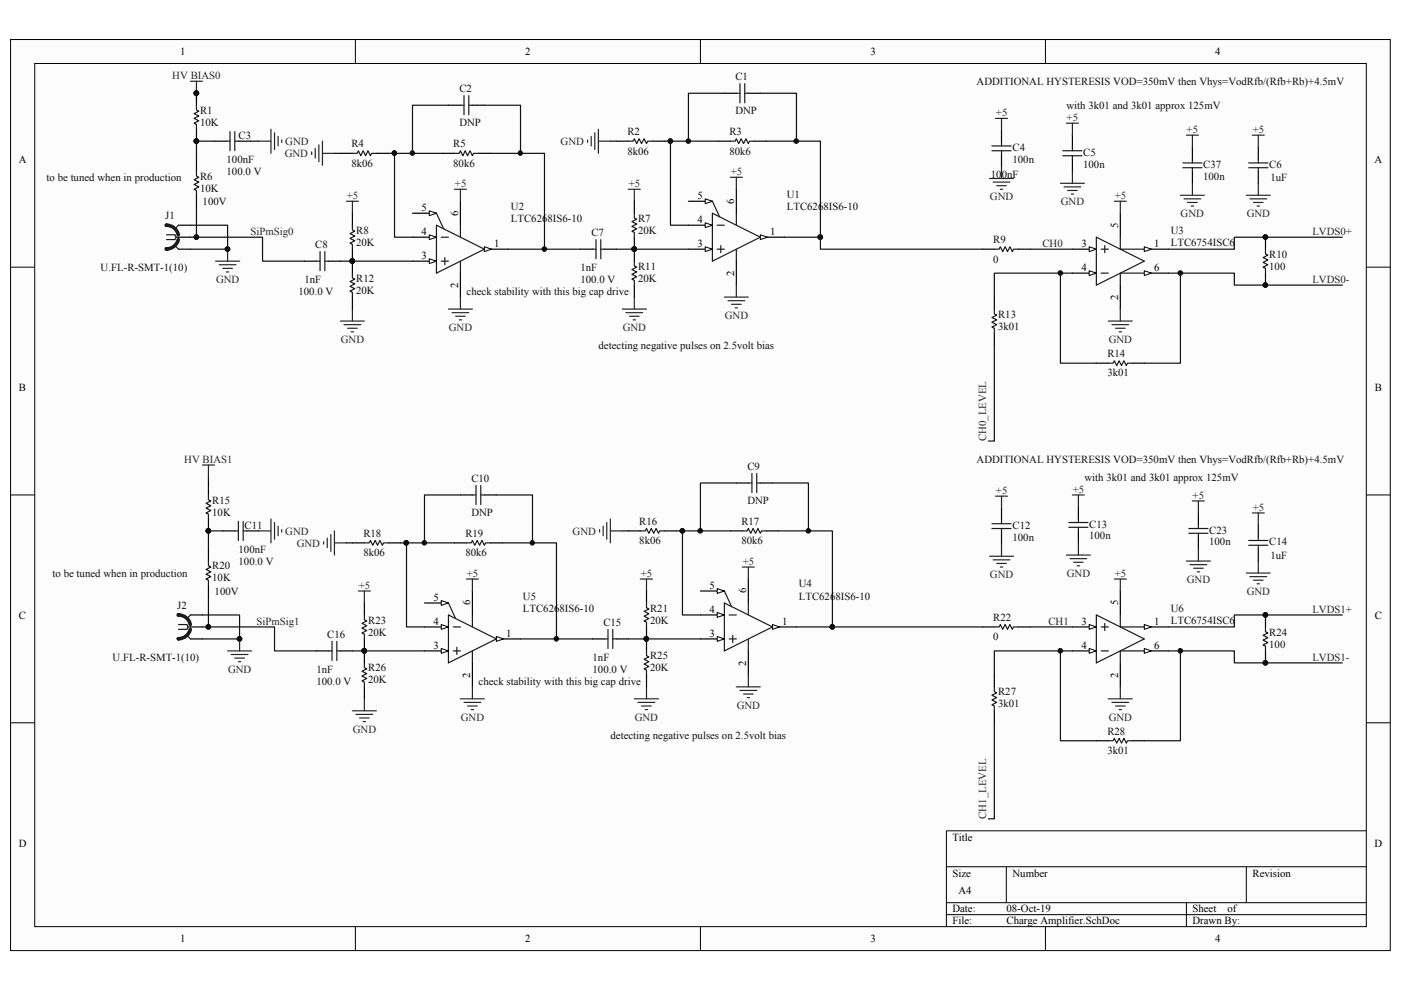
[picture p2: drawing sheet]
<svg xmlns="http://www.w3.org/2000/svg" width="297mm" height="210mm" viewBox="0 0 297 210" stroke-linecap="round" stroke-linejoin="round" font-family="sans-serif">
<path d="M2.3 8.4h292.5v193.1h-292.5z" fill="#fcfcfc"/>
<path d="M2.2 8.4h292.6v193.1h-292.6z" fill="none" stroke="#000" stroke-width=".21"/>
<path d="M7.4 13.5h282.3v183h-282.3z" fill="#fcfcfc"/>
<g fill="none" stroke="#000" stroke-width=".21">
<path d="M7.4 13.5h282.3v183h-282.3zM75.3 8.3v5.1M148.5 8.3v5.1M221.7 8.3v5.1M2.2 56.6h5.1M289.7 56.6h5.1M2.2 104.9h5.1M289.7 104.9h5.1M2.2 153.2h5.1M289.7 153.2h5.1M289.7 176.1h-89v20.4M75.3 196.5v5.1"/>
<path d="M148.5 196.5v5.1M200.7 183.8h89M200.7 191.4h89M200.7 193.9h89M213.4 183.8v7.6M221.7 196.5v5.1M251.5 191.4v5.1M264.2 183.8v7.6"/>
</g>
<path d="M92.5 47.8l10.2 5-10.2 5.1zM92.5 45.2l1.6 3.3M93.6 50.3h1.5M93.6 55.4h1.5M94.3 54.6v1.5M97.6 47.8v2.5M97.6 55.4v2.5" fill="none" stroke="#1c1c1c" stroke-width=".25"/>
<path d="M102.7 52.8h5.1" fill="none" stroke="#000" stroke-width=".25"/>
<path d="M102.7 52.3l1.5 .5-1.5 .5z" fill="#fcfcfc"/>
<path d="M102.7 52.3l1.5 .5-1.5 .5z" fill="none" stroke="#000" stroke-width=".21"/>
<path d="M87.5 55.4h5M97.6 57.9v5.1" fill="none" stroke="#000" stroke-width=".25"/>
<path d="M91 54.9l1.5 .5-1.5 .5z" fill="#fcfcfc"/>
<path d="M91 54.9l1.5 .5-1.5 .5z" fill="none" stroke="#000" stroke-width=".21"/>
<path d="M87.5 50.3h5" fill="none" stroke="#000" stroke-width=".25"/>
<path d="M91 49.8l1.5 .5-1.5 .5z" fill="#fcfcfc"/>
<path d="M91 49.8l1.5 .5-1.5 .5z" fill="none" stroke="#000" stroke-width=".21"/>
<path d="M87.5 45.2h5" fill="none" stroke="#000" stroke-width=".25"/>
<path d="M91 44.7l1.5 .5-1.5 .5z" fill="#fcfcfc"/>
<path d="M91 44.7l1.5 .5-1.5 .5z" fill="none" stroke="#000" stroke-width=".21"/>
<path d="M97.6 42.7v5.1M242.6 52.8h5.1" fill="none" stroke="#000" stroke-width=".25"/>
<path d="M242.6 52.3l1.5 .5-1.5 .5z" fill="#fcfcfc"/>
<path d="M242.6 52.3l1.5 .5-1.5 .5z" fill="none" stroke="#000" stroke-width=".21"/>
<path d="M227.4 52.8h5M237.5 60.5v5" fill="none" stroke="#000" stroke-width=".25"/>
<path d="M230.9 52.3l1.5 .5-1.5 .5z" fill="#fcfcfc"/>
<path d="M230.9 52.3l1.5 .5-1.5 .5z" fill="none" stroke="#000" stroke-width=".21"/>
<path d="M227.4 57.9h5" fill="none" stroke="#000" stroke-width=".25"/>
<path d="M230.9 57.4l1.5 .5-1.5 .5z" fill="#fcfcfc"/>
<path d="M230.9 57.4l1.5 .5-1.5 .5z" fill="none" stroke="#000" stroke-width=".21"/>
<path d="M237.5 45.2v5.1M242.6 57.9h5.1" fill="none" stroke="#000" stroke-width=".25"/>
<path d="M242.6 57.4l1.5 .5-1.5 .5z" fill="#fcfcfc"/>
<path d="M242.6 57.4l1.5 .5-1.5 .5z" fill="none" stroke="#000" stroke-width=".21"/>
<path d="M210.8 52.8h1l.3-.5 .5 1 .5-1 .5 1 .5-1 .5 1 .3-.5h1M232.4 50.3l10.2 5.1-10.2 5.1zM233.5 52.8h1.5M233.5 57.9h1.5M234.2 52.1v1.5M237.5 50.3v2.5h5.1M242.6 57.9h-5.1v2.6" fill="none" stroke="#1c1c1c" stroke-width=".25"/>
<path d="M208.3 52.8h2.5M215.9 52.8h2.6M268.3 57.9v2.6" fill="none" stroke="#000" stroke-width=".25"/>
<path d="M235 68.1h5.1M235.8 68.8h3.5M236.5 69.6h2M237.3 70.4h.5M237.5 65.5v2.6" fill="none" stroke="#262626" stroke-width=".25"/>
<circle cx="268.3" cy="60.4" r=".49" fill="#0e0e0e"/>
<circle cx="268.3" cy="60.4" r=".49" fill="none" stroke="#0e0e0e" stroke-width=".21"/>
<path d="M268.3 50.3v2.5" fill="none" stroke="#000" stroke-width=".25"/>
<circle cx="268.3" cy="50.3" r=".49" fill="#0e0e0e"/>
<circle cx="268.3" cy="50.3" r=".49" fill="none" stroke="#0e0e0e" stroke-width=".21"/>
<path d="M268.3 52.8v1l.5 .3-1 .5 1 .5-1 .5 1 .5-1 .5 .5 .3v1" fill="none" stroke="#1c1c1c" stroke-width=".25"/>
<circle cx="268.3" cy="60.4" r=".49" fill="#0e0e0e"/>
<circle cx="268.3" cy="60.4" r=".49" fill="none" stroke="#0e0e0e" stroke-width=".21"/>
<circle cx="268.3" cy="50.3" r=".49" fill="#0e0e0e"/>
<circle cx="268.3" cy="50.3" r=".49" fill="none" stroke="#0e0e0e" stroke-width=".21"/>
<path d="M224.8 57.9v19.1h7.6M227.4 57.9h-16.6v5.1M247.7 57.9h14v2.6h22.9M284.6 50.3h-22.9v2.5h-14" fill="none" stroke="#0e0e0e" stroke-width=".25"/>
<path d="M210.8 63v2.5M210.8 70.6v2.6M232.4 77h2.6M240.1 77h2.5" fill="none" stroke="#000" stroke-width=".25"/>
<path d="M210.8 65.5v1l.5 .3-1 .5 1 .5-1 .5 1 .5-1 .5 .5 .3v1M235 77h1l.3-.5 .5 1 .5-1 .5 1 .5-1 .5 1 .3-.5h1" fill="none" stroke="#1c1c1c" stroke-width=".25"/>
<circle cx="224.8" cy="57.9" r=".49" fill="#0e0e0e"/>
<circle cx="224.8" cy="57.9" r=".49" fill="none" stroke="#0e0e0e" stroke-width=".21"/>
<path d="M250.3 57.9v19.1h-7.7" fill="none" stroke="#0e0e0e" stroke-width=".25"/>
<circle cx="250.2" cy="57.9" r=".49" fill="#0e0e0e"/>
<circle cx="250.2" cy="57.9" r=".49" fill="none" stroke="#0e0e0e" stroke-width=".21"/>
<path d="M93.8 32.5h2.5M101.4 32.5h2.6" fill="none" stroke="#000" stroke-width=".25"/>
<path d="M96.3 32.5h1.1l.2-.5 .5 1 .5-1 .5 1 .5-1 .6 1 .2-.5h1" fill="none" stroke="#1c1c1c" stroke-width=".25"/>
<path d="M104 32.5h11.4v20.3" fill="none" stroke="#0e0e0e" stroke-width=".25"/>
<circle cx="115.4" cy="52.8" r=".49" fill="#0e0e0e"/>
<circle cx="115.4" cy="52.8" r=".49" fill="none" stroke="#0e0e0e" stroke-width=".21"/>
<path d="M95.1 22.3h2.5M100.2 22.3h2.5" fill="none" stroke="#000" stroke-width=".25"/>
<path d="M97.6 22.3h.8M98.4 20.3v4M99.4 20.3v4M99.4 22.3h.8" fill="none" stroke="#1c1c1c" stroke-width=".25"/>
<path d="M95.1 22.3h-7.6v10.2" fill="none" stroke="#0e0e0e" stroke-width=".25"/>
<circle cx="87.4" cy="32.5" r=".49" fill="#0e0e0e"/>
<circle cx="87.4" cy="32.5" r=".49" fill="none" stroke="#0e0e0e" stroke-width=".21"/>
<path d="M102.7 22.3h7.7v10.2" fill="none" stroke="#0e0e0e" stroke-width=".25"/>
<circle cx="110.3" cy="32.5" r=".47" fill="#0e0e0e"/>
<circle cx="110.3" cy="32.5" r=".47" fill="none" stroke="#0e0e0e" stroke-width=".21"/>
<path d="M41.7 19.8v1.2" fill="none" stroke="#0e0e0e" stroke-width=".25"/>
<circle cx="41.6" cy="19.7" r=".49" fill="#0e0e0e"/>
<circle cx="41.6" cy="19.7" r=".49" fill="none" stroke="#0e0e0e" stroke-width=".21"/>
<g fill="none" stroke="#262626" stroke-width=".25">
<path d="M40.4 17.2h2.5M41.7 17.2v2.6M54.9 29.9h2.5M57.4 27.4v5.1M58.2 28.2v3.5M59 28.9v2M59.7 29.7v.5M209.8 37.8h5.1M210.6 38.6h3.5M211.3 39.4h2.1M212.3 35.3v2.5M224.8 38.9h5.1"/>
<path d="M225.6 39.6h3.5M227.4 36.3v2.6M266.8 38.9v2.5M212.1 40.1h.5M226.4 40.4h2M227.1 41.1h.5M264.2 41.4h5.1M265 42.2h3.6M265.8 42.9h2M266.5 43.7h.5"/>
</g>
<path d="M212.3 27.6v2.6M212.3 32.8v2.5M227.4 28.7v2.5M227.4 33.8v2.5M37.8 50.3h2.6M37.8 52.8h2.6M37.8 47.8h2.6" fill="none" stroke="#000" stroke-width=".25"/>
<g fill="none" stroke="#1c1c1c" stroke-width=".25">
<path d="M210.3 32h4.1M210.3 30.9h4.1M212.3 30.2v.7M212.3 32v.8M225.3 32h4.1M225.3 33h4.1M227.4 31.2v.8M227.4 33v.8M35.3 49.8h1.8l.2 .5M37.1 52.1l.7 .7M37.3 50.3h.5M37.3 50.3l-.2 .5h-1.8"/>
<path d="M37.8 47.8l-.7 .7"/>
</g>
<path d="M210.8 73.2v20.3h-1.3" fill="none" stroke="#0e0e0e" stroke-width=".25"/>
<path d="M35.3 47.8a2.54 2.54 0 0 1 2.5 2M37.8 50.8a2.58 2.58 0 0 1-2.5 2" fill="none" stroke="#1c1c1c" stroke-width=".76"/>
<circle cx="41.6" cy="19.7" r=".49" fill="#0e0e0e"/>
<circle cx="41.6" cy="19.7" r=".49" fill="none" stroke="#0e0e0e" stroke-width=".21"/>
<path d="M72.2 68.1h5.1M72.9 68.8h3.6M73.7 69.6h2M74.5 70.4h.5M74.7 65.5v2.6" fill="none" stroke="#262626" stroke-width=".25"/>
<path d="M41.7 43.9v6.4h-1.3" fill="none" stroke="#0e0e0e" stroke-width=".25"/>
<circle cx="41.6" cy="50.3" r=".49" fill="#0e0e0e"/>
<circle cx="41.6" cy="50.3" r=".49" fill="none" stroke="#0e0e0e" stroke-width=".21"/>
<path d="M242.6 132.9h5.1" fill="none" stroke="#000" stroke-width=".25"/>
<path d="M242.6 132.4l1.5 .5-1.5 .5z" fill="#fcfcfc"/>
<path d="M242.6 132.4l1.5 .5-1.5 .5z" fill="none" stroke="#000" stroke-width=".21"/>
<path d="M227.4 132.9h5M237.5 140.5v5.1" fill="none" stroke="#000" stroke-width=".25"/>
<path d="M230.9 132.4l1.5 .5-1.5 .5z" fill="#fcfcfc"/>
<path d="M230.9 132.4l1.5 .5-1.5 .5z" fill="none" stroke="#000" stroke-width=".21"/>
<path d="M227.4 138h5" fill="none" stroke="#000" stroke-width=".25"/>
<path d="M230.9 137.5l1.5 .5-1.5 .5z" fill="#fcfcfc"/>
<path d="M230.9 137.5l1.5 .5-1.5 .5z" fill="none" stroke="#000" stroke-width=".21"/>
<path d="M237.5 125.3v5.1M242.6 138h5.1" fill="none" stroke="#000" stroke-width=".25"/>
<path d="M242.6 137.5l1.5 .5-1.5 .5z" fill="#fcfcfc"/>
<path d="M242.6 137.5l1.5 .5-1.5 .5z" fill="none" stroke="#000" stroke-width=".21"/>
<path d="M210.8 132.9h1l.3-.5 .5 1 .5-1 .5 1 .5-1 .5 1 .3-.5h1M232.4 130.4l10.2 5.1-10.2 5zM233.5 132.9h1.5M233.5 138h1.5M234.2 132.2v1.5M237.5 130.4v2.5h5.1M242.6 138h-5.1v2.5" fill="none" stroke="#1c1c1c" stroke-width=".25"/>
<path d="M208.3 132.9h2.5M215.9 132.9h2.6M268.3 138v2.5" fill="none" stroke="#000" stroke-width=".25"/>
<path d="M218.5 132.9h8.9" fill="none" stroke="#0e0e0e" stroke-width=".25"/>
<path d="M235 148.2h5.1M235.8 148.9h3.5M236.5 149.7h2M237.3 150.5h.5M237.5 145.6v2.6" fill="none" stroke="#262626" stroke-width=".25"/>
<circle cx="268.3" cy="140.5" r=".49" fill="#0e0e0e"/>
<circle cx="268.3" cy="140.5" r=".49" fill="none" stroke="#0e0e0e" stroke-width=".21"/>
<path d="M268.3 130.4v2.5" fill="none" stroke="#000" stroke-width=".25"/>
<circle cx="268.3" cy="130.4" r=".49" fill="#0e0e0e"/>
<circle cx="268.3" cy="130.4" r=".49" fill="none" stroke="#0e0e0e" stroke-width=".21"/>
<path d="M268.3 132.9v1l.5 .3-1 .5 1 .5-1 .5 1 .5-1 .5 .5 .3v1" fill="none" stroke="#1c1c1c" stroke-width=".25"/>
<circle cx="268.3" cy="140.5" r=".49" fill="#0e0e0e"/>
<circle cx="268.3" cy="140.5" r=".49" fill="none" stroke="#0e0e0e" stroke-width=".21"/>
<circle cx="268.3" cy="130.4" r=".49" fill="#0e0e0e"/>
<circle cx="268.3" cy="130.4" r=".49" fill="none" stroke="#0e0e0e" stroke-width=".21"/>
<path d="M224.8 138v19.1h7.6M227.4 138h-16.6v5.1M247.7 138h14v2.5h22.9M284.6 130.4h-22.9v2.5h-14" fill="none" stroke="#0e0e0e" stroke-width=".25"/>
<path d="M210.8 143.1v2.5M210.8 150.7v2.5M232.4 157.1h2.6M240.1 157.1h2.5" fill="none" stroke="#000" stroke-width=".25"/>
<path d="M210.8 145.6v1l.5 .3-1 .5 1 .5-1 .5 1 .5-1 .5 .5 .3v1M235 157.1h1l.3-.6 .5 1.1 .5-1.1 .5 1.1 .5-1.1 .5 1.1 .3-.5h1" fill="none" stroke="#1c1c1c" stroke-width=".25"/>
<circle cx="224.8" cy="138" r=".49" fill="#0e0e0e"/>
<circle cx="224.8" cy="138" r=".49" fill="none" stroke="#0e0e0e" stroke-width=".21"/>
<path d="M250.3 138v19.1h-7.7" fill="none" stroke="#0e0e0e" stroke-width=".25"/>
<circle cx="250.2" cy="138" r=".49" fill="#0e0e0e"/>
<circle cx="250.2" cy="138" r=".49" fill="none" stroke="#0e0e0e" stroke-width=".21"/>
<g fill="none" stroke="#262626" stroke-width=".25">
<path d="M211.1 25.1h2.5M212.3 25.1v2.5M226.1 26.1h2.5M227.4 26.1v2.6M265.5 28.7h2.6M266.8 28.7v2.5M96.3 40.1h2.6M97.6 40.1v2.6M236.3 42.7h2.5M237.5 42.7v2.5M95.1 65.5h5.1M95.8 66.3h3.6"/>
<path d="M96.6 67.1h2M97.4 67.8h.5M97.6 63v2.5M209.8 117.9h5.1M210.6 118.7h3.5M211.1 105.2h2.5M211.3 119.5h2.1M212.3 105.2v2.5M212.3 115.4v2.5M226.1 117.7h5.1M226.9 118.4h3.5M227.4 104.9h2.5"/>
<path d="M227.6 119.2h2.1M228.4 120h.5M228.6 104.9v2.6M228.6 115.1v2.6M265.5 108.8h2.6M266.8 108.8v2.5M266.8 119v2.5M212.1 120.2h.5M236.3 122.8h2.5M237.5 122.8v2.5M264.2 121.5h5.1M265 122.3h3.6"/>
<path d="M265.8 123h2M266.5 123.8h.5"/>
</g>
<path d="M266.8 31.2v2.6M266.8 36.3v2.6M212.3 107.7v2.6M212.3 112.8v2.6M228.6 107.5v2.5M228.6 112.6v2.5M266.8 111.3v2.5M266.8 116.4v2.6" fill="none" stroke="#000" stroke-width=".25"/>
<g fill="none" stroke="#1c1c1c" stroke-width=".25">
<path d="M264.7 34.5h4.1M264.7 35.6h4.1M266.8 33.8v.7M266.8 35.6v.7M210.3 111h4.1M210.3 112.1h4.1M212.3 110.3v.7M212.3 112.1v.7M226.6 110.8h4.1M226.6 111.8h4.1M228.6 110v.8M228.6 111.8v.8"/>
<path d="M264.7 114.6h4.1M264.7 115.6h4.1M266.8 113.8v.8M266.8 115.6v.8"/>
</g>
<path d="M40.4 47.8h7.9v5h-7.9M72.2 55.4h15.3M210.8 153.2v20.4h-1.3" fill="none" stroke="#0e0e0e" stroke-width=".25"/>
<circle cx="48.2" cy="52.8" r=".49" fill="#0e0e0e"/>
<circle cx="48.2" cy="52.8" r=".49" fill="none" stroke="#0e0e0e" stroke-width=".21"/>
<path d="M73.4 42.7h2.6M74.7 42.7v2.5" fill="none" stroke="#262626" stroke-width=".25"/>
<path d="M74.7 45.2v2.6M74.7 52.8v2.6" fill="none" stroke="#000" stroke-width=".25"/>
<circle cx="74.7" cy="55.4" r=".49" fill="#0e0e0e"/>
<circle cx="74.7" cy="55.4" r=".49" fill="none" stroke="#0e0e0e" stroke-width=".21"/>
<path d="M74.7 47.8v1l.5 .2-1 .5 1 .5-1 .5 1 .6-1 .5 .5 .2v1" fill="none" stroke="#1c1c1c" stroke-width=".25"/>
<circle cx="74.7" cy="55.4" r=".49" fill="#0e0e0e"/>
<circle cx="74.7" cy="55.4" r=".49" fill="none" stroke="#0e0e0e" stroke-width=".21"/>
<path d="M74.7 55.4v2.5" fill="none" stroke="#000" stroke-width=".25"/>
<circle cx="74.7" cy="55.4" r=".49" fill="#0e0e0e"/>
<circle cx="74.7" cy="55.4" r=".49" fill="none" stroke="#0e0e0e" stroke-width=".21"/>
<path d="M74.7 63v2.5" fill="none" stroke="#000" stroke-width=".25"/>
<path d="M74.7 57.9v1l.5 .3-1 .5 1 .5-1 .5 1 .5-1 .5 .5 .3v1" fill="none" stroke="#1c1c1c" stroke-width=".25"/>
<circle cx="74.7" cy="55.4" r=".49" fill="#0e0e0e"/>
<circle cx="74.7" cy="55.4" r=".49" fill="none" stroke="#0e0e0e" stroke-width=".21"/>
<path d="M41.7 50.3h14v5.1h8.9" fill="none" stroke="#0e0e0e" stroke-width=".25"/>
<circle cx="41.6" cy="50.3" r=".49" fill="#0e0e0e"/>
<circle cx="41.6" cy="50.3" r=".49" fill="none" stroke="#0e0e0e" stroke-width=".21"/>
<path d="M72.2 32.5h2.5M79.8 32.5h2.5" fill="none" stroke="#000" stroke-width=".25"/>
<path d="M74.7 32.5h1l.3-.5 .5 1 .5-1 .5 1 .5-1 .5 1 .3-.5h1" fill="none" stroke="#1c1c1c" stroke-width=".25"/>
<path d="M66.1 32.2v.6M66.8 31.5v2M67.6 30.7v3.6M68.4 29.9v5.2M68.4 32.5h2.5" fill="none" stroke="#262626" stroke-width=".25"/>
<path d="M70.9 32.5h1.3M82.3 32.5h1.3" fill="none" stroke="#0e0e0e" stroke-width=".25"/>
<circle cx="83.6" cy="32.5" r=".47" fill="#0e0e0e"/>
<circle cx="83.6" cy="32.5" r=".47" fill="none" stroke="#0e0e0e" stroke-width=".21"/>
<path d="M93.8 32.5h-10.2v17.8h3.9" fill="none" stroke="#0e0e0e" stroke-width=".25"/>
<circle cx="83.6" cy="32.5" r=".47" fill="#0e0e0e"/>
<circle cx="83.6" cy="32.5" r=".47" fill="none" stroke="#0e0e0e" stroke-width=".21"/>
<path d="M151 45.2l10.2 5.1-10.2 5.1zM151 42.7l1.6 3.3M152.1 47.8h1.5M152.1 52.8h1.5M152.8 52.1v1.5M156.1 45.2v2.6M156.1 52.8v2.6" fill="none" stroke="#1c1c1c" stroke-width=".25"/>
<path d="M161.2 50.3h5.1" fill="none" stroke="#000" stroke-width=".25"/>
<path d="M161.2 49.8l1.5 .5-1.5 .5z" fill="#fcfcfc"/>
<path d="M161.2 49.8l1.5 .5-1.5 .5z" fill="none" stroke="#000" stroke-width=".21"/>
<path d="M146 52.8h5M156.1 55.4v5.1" fill="none" stroke="#000" stroke-width=".25"/>
<path d="M149.5 52.3l1.5 .5-1.5 .5z" fill="#fcfcfc"/>
<path d="M149.5 52.3l1.5 .5-1.5 .5z" fill="none" stroke="#000" stroke-width=".21"/>
<path d="M146 47.8h5" fill="none" stroke="#000" stroke-width=".25"/>
<path d="M149.5 47.2l1.5 .6-1.5 .5z" fill="#fcfcfc"/>
<path d="M149.5 47.2l1.5 .6-1.5 .5z" fill="none" stroke="#000" stroke-width=".21"/>
<path d="M146 42.7h5" fill="none" stroke="#000" stroke-width=".25"/>
<path d="M149.5 42.2l1.5 .5-1.5 .5z" fill="#fcfcfc"/>
<path d="M149.5 42.2l1.5 .5-1.5 .5z" fill="none" stroke="#000" stroke-width=".21"/>
<path d="M153.6 19.8h2.5M158.7 19.8h2.5M152.3 29.9h2.6M159.9 29.9h2.6M156.1 40.1v5.1" fill="none" stroke="#000" stroke-width=".25"/>
<path d="M156.1 19.8h.8M156.9 17.7v4.1M157.9 17.7v4.1M157.9 19.8h.8M154.9 29.9h1l.2-.5 .5 1 .5-1 .5 1 .6-1 .5 1 .2-.5h1" fill="none" stroke="#1c1c1c" stroke-width=".25"/>
<path d="M153.6 19.8h-7.6v10.1" fill="none" stroke="#0e0e0e" stroke-width=".25"/>
<circle cx="145.9" cy="29.9" r=".49" fill="#0e0e0e"/>
<circle cx="145.9" cy="29.9" r=".49" fill="none" stroke="#0e0e0e" stroke-width=".21"/>
<path d="M161.2 19.8h7.7v10.1" fill="none" stroke="#0e0e0e" stroke-width=".25"/>
<circle cx="168.8" cy="29.9" r=".5" fill="#0e0e0e"/>
<circle cx="168.8" cy="29.9" r=".5" fill="none" stroke="#0e0e0e" stroke-width=".21"/>
<path d="M154.9 37.6h2.5M156.1 37.6v2.5M153.6 63h5.1M154.3 63.8h3.6M155.1 64.5h2M155.9 65.3h.5M156.1 60.5v2.5" fill="none" stroke="#262626" stroke-width=".25"/>
<path d="M129.4 29.9h1.3M140.9 29.9h1.3M130.7 52.8h15.3" fill="none" stroke="#0e0e0e" stroke-width=".25"/>
<path d="M130.7 29.9h2.5M138.3 29.9h2.6" fill="none" stroke="#000" stroke-width=".25"/>
<path d="M133.2 29.9h1l.3-.5 .5 1 .5-1 .5 1 .6-1 .5 1 .2-.5h1" fill="none" stroke="#1c1c1c" stroke-width=".25"/>
<circle cx="142.1" cy="29.9" r=".49" fill="#0e0e0e"/>
<circle cx="142.1" cy="29.9" r=".49" fill="none" stroke="#0e0e0e" stroke-width=".21"/>
<path d="M152.3 29.9h-10.1v17.9h3.8" fill="none" stroke="#0e0e0e" stroke-width=".25"/>
<circle cx="142.1" cy="29.9" r=".49" fill="#0e0e0e"/>
<circle cx="142.1" cy="29.9" r=".49" fill="none" stroke="#0e0e0e" stroke-width=".21"/>
<path d="M133.2 40.1h2.6M134.5 40.1v2.6M131.9 65.5h5.2M132.7 66.3h3.6M133.5 67.1h2M134.2 67.8h.5M134.5 63v2.5" fill="none" stroke="#262626" stroke-width=".25"/>
<path d="M134.5 42.7v2.5M134.5 50.3v2.5" fill="none" stroke="#000" stroke-width=".25"/>
<circle cx="134.5" cy="52.8" r=".49" fill="#0e0e0e"/>
<circle cx="134.5" cy="52.8" r=".49" fill="none" stroke="#0e0e0e" stroke-width=".21"/>
<path d="M134.5 45.2v1l.5 .3-1 .5 1 .5-1 .5 1 .5-1 .5 .5 .3v1" fill="none" stroke="#1c1c1c" stroke-width=".25"/>
<circle cx="134.5" cy="52.8" r=".49" fill="#0e0e0e"/>
<circle cx="134.5" cy="52.8" r=".49" fill="none" stroke="#0e0e0e" stroke-width=".21"/>
<path d="M134.5 52.8v2.6" fill="none" stroke="#000" stroke-width=".25"/>
<circle cx="134.5" cy="52.8" r=".49" fill="#0e0e0e"/>
<circle cx="134.5" cy="52.8" r=".49" fill="none" stroke="#0e0e0e" stroke-width=".21"/>
<path d="M134.5 60.5v2.5" fill="none" stroke="#000" stroke-width=".25"/>
<path d="M134.5 55.4v1l.5 .2-1 .5 1 .6-1 .5 1 .5-1 .5 .5 .2v1.1" fill="none" stroke="#1c1c1c" stroke-width=".25"/>
<circle cx="134.5" cy="52.8" r=".49" fill="#0e0e0e"/>
<circle cx="134.5" cy="52.8" r=".49" fill="none" stroke="#0e0e0e" stroke-width=".21"/>
<path d="M162.5 29.9h11.4v20.4h-7.6" fill="none" stroke="#0e0e0e" stroke-width=".25"/>
<circle cx="173.9" cy="50.3" r=".49" fill="#0e0e0e"/>
<circle cx="173.9" cy="50.3" r=".49" fill="none" stroke="#0e0e0e" stroke-width=".21"/>
<path d="M124.6 29.7v.5M125.3 28.9v2M126.1 28.2v3.5M126.9 27.4v5.1M126.9 29.9h2.5" fill="none" stroke="#262626" stroke-width=".25"/>
<path d="M173.9 50.3v2.5h34.4" fill="none" stroke="#0e0e0e" stroke-width=".25"/>
<circle cx="173.9" cy="50.3" r=".49" fill="#0e0e0e"/>
<circle cx="173.9" cy="50.3" r=".49" fill="none" stroke="#0e0e0e" stroke-width=".21"/>
<path d="M218.5 52.8h8.9" fill="none" stroke="#0e0e0e" stroke-width=".25"/>
<path d="M95.1 130.4l10.1 5.1-10.1 5zM95.1 127.8l1.5 3.3M96.1 132.9h1.5M96.1 138h1.5M96.9 137.2v1.6M100.2 130.4v2.5M100.2 138v2.5" fill="none" stroke="#1c1c1c" stroke-width=".25"/>
<path d="M105.2 135.5h5.2" fill="none" stroke="#000" stroke-width=".25"/>
<path d="M105.2 135l1.6 .5-1.6 .5z" fill="#fcfcfc"/>
<path d="M105.2 135l1.6 .5-1.6 .5z" fill="none" stroke="#000" stroke-width=".21"/>
<path d="M90 138h5.1M100.2 140.5v5.1" fill="none" stroke="#000" stroke-width=".25"/>
<path d="M93.6 137.5l1.5 .5-1.5 .5z" fill="#fcfcfc"/>
<path d="M93.6 137.5l1.5 .5-1.5 .5z" fill="none" stroke="#000" stroke-width=".21"/>
<path d="M90 132.9h5.1" fill="none" stroke="#000" stroke-width=".25"/>
<path d="M93.6 132.4l1.5 .5-1.5 .5z" fill="#fcfcfc"/>
<path d="M93.6 132.4l1.5 .5-1.5 .5z" fill="none" stroke="#000" stroke-width=".21"/>
<path d="M90 127.8h5.1" fill="none" stroke="#000" stroke-width=".25"/>
<path d="M93.6 127.3l1.5 .5-1.5 .6z" fill="#fcfcfc"/>
<path d="M93.6 127.3l1.5 .5-1.5 .6z" fill="none" stroke="#000" stroke-width=".21"/>
<path d="M96.3 115.1h2.6M104 115.1h2.5M100.2 125.3v5.1" fill="none" stroke="#000" stroke-width=".25"/>
<path d="M98.9 115.1h1l.3-.5 .5 1 .5-1 .5 1 .5-1 .5 1 .3-.5h1" fill="none" stroke="#1c1c1c" stroke-width=".25"/>
<path d="M106.5 115.1h11.5v20.4" fill="none" stroke="#0e0e0e" stroke-width=".25"/>
<circle cx="118" cy="135.4" r=".49" fill="#0e0e0e"/>
<circle cx="118" cy="135.4" r=".49" fill="none" stroke="#0e0e0e" stroke-width=".21"/>
<path d="M97.6 104.9h2.6M102.7 104.9h2.5" fill="none" stroke="#000" stroke-width=".25"/>
<path d="M100.2 104.9h.7M100.9 102.9v4.1M101.9 102.9v4.1M101.9 104.9h.8" fill="none" stroke="#1c1c1c" stroke-width=".25"/>
<path d="M97.6 104.9h-7.6v10.2" fill="none" stroke="#0e0e0e" stroke-width=".25"/>
<circle cx="90" cy="115.1" r=".49" fill="#0e0e0e"/>
<circle cx="90" cy="115.1" r=".49" fill="none" stroke="#0e0e0e" stroke-width=".21"/>
<path d="M105.2 104.9h7.7v10.2" fill="none" stroke="#0e0e0e" stroke-width=".25"/>
<circle cx="112.8" cy="115.1" r=".47" fill="#0e0e0e"/>
<circle cx="112.8" cy="115.1" r=".47" fill="none" stroke="#0e0e0e" stroke-width=".21"/>
<path d="M44.2 101.1v1.3M44.2 126.6v6.3h-1.3" fill="none" stroke="#0e0e0e" stroke-width=".25"/>
<path d="M37.8 132.4h1.8l.3 .5M39.6 134.7l.8 .8M39.9 132.9h.5M39.9 132.9l-.3 .5h-1.8M40.4 130.4l-.8 .7" fill="none" stroke="#1c1c1c" stroke-width=".25"/>
<path d="M37.8 130.4a2.51 2.51 0 0 1 2.5 2M40.3 133.4a2.55 2.55 0 0 1-2.5 2" fill="none" stroke="#1c1c1c" stroke-width=".76"/>
<path d="M40.4 132.9h2.5M40.4 135.5h2.5M40.4 130.4h2.5" fill="none" stroke="#000" stroke-width=".25"/>
<path d="M42.9 98.6h2.6M44.2 98.6v2.5M54.9 112.6h2.5M57.4 110v5.1M58.2 110.8v3.5M59 111.5v2.1M59.7 112.3v.5M74.7 150.7h5.1M75.5 151.5h3.5M76.2 152.2h2.1M77 153h.5M77.3 148.2v2.5" fill="none" stroke="#262626" stroke-width=".25"/>
<circle cx="44.2" cy="132.9" r=".49" fill="#0e0e0e"/>
<circle cx="44.2" cy="132.9" r=".49" fill="none" stroke="#0e0e0e" stroke-width=".21"/>
<path d="M98.9 122.8h2.5M100.2 122.8v2.5M97.6 148.2h5.1M98.4 148.9h3.5M99.1 149.7h2.1M99.9 150.5h.5M100.2 145.6v2.6" fill="none" stroke="#262626" stroke-width=".25"/>
<path d="M42.9 130.4h7.9v5.1h-7.9M74.7 138h15.3" fill="none" stroke="#0e0e0e" stroke-width=".25"/>
<circle cx="50.8" cy="135.4" r=".49" fill="#0e0e0e"/>
<circle cx="50.8" cy="135.4" r=".49" fill="none" stroke="#0e0e0e" stroke-width=".21"/>
<path d="M76 125.3h2.5M77.3 125.3v2.5" fill="none" stroke="#262626" stroke-width=".25"/>
<path d="M77.3 127.8v2.6M77.3 135.5v2.5" fill="none" stroke="#000" stroke-width=".25"/>
<circle cx="77.2" cy="138" r=".49" fill="#0e0e0e"/>
<circle cx="77.2" cy="138" r=".49" fill="none" stroke="#0e0e0e" stroke-width=".21"/>
<path d="M77.3 130.4v1l.5 .3-1.1 .5 1.1 .5-1.1 .5 1.1 .5-1.1 .5 .6 .3v1" fill="none" stroke="#1c1c1c" stroke-width=".25"/>
<circle cx="77.2" cy="138" r=".49" fill="#0e0e0e"/>
<circle cx="77.2" cy="138" r=".49" fill="none" stroke="#0e0e0e" stroke-width=".21"/>
<path d="M77.3 138v2.5" fill="none" stroke="#000" stroke-width=".25"/>
<circle cx="77.2" cy="138" r=".49" fill="#0e0e0e"/>
<circle cx="77.2" cy="138" r=".49" fill="none" stroke="#0e0e0e" stroke-width=".21"/>
<path d="M77.3 145.6v2.6" fill="none" stroke="#000" stroke-width=".25"/>
<path d="M77.3 140.5v1.1l.5 .2-1.1 .5 1.1 .5-1.1 .5 1.1 .5-1.1 .6 .6 .2v1" fill="none" stroke="#1c1c1c" stroke-width=".25"/>
<circle cx="77.2" cy="138" r=".49" fill="#0e0e0e"/>
<circle cx="77.2" cy="138" r=".49" fill="none" stroke="#0e0e0e" stroke-width=".21"/>
<path d="M44.2 132.9h14v5.1h8.9" fill="none" stroke="#0e0e0e" stroke-width=".25"/>
<circle cx="44.2" cy="132.9" r=".49" fill="#0e0e0e"/>
<circle cx="44.2" cy="132.9" r=".49" fill="none" stroke="#0e0e0e" stroke-width=".21"/>
<path d="M74.7 115.1h2.6M82.3 115.1h2.6" fill="none" stroke="#000" stroke-width=".25"/>
<path d="M77.3 115.1h1l.2-.5 .5 1 .5-1 .5 1 .6-1 .5 1 .2-.5h1" fill="none" stroke="#1c1c1c" stroke-width=".25"/>
<path d="M68.6 114.9v.5M69.4 114.1v2M70.1 113.3v3.6M70.9 112.6v5.1M70.9 115.1h2.5" fill="none" stroke="#262626" stroke-width=".25"/>
<path d="M73.4 115.1h1.3M84.9 115.1h1.3" fill="none" stroke="#0e0e0e" stroke-width=".25"/>
<circle cx="86.1" cy="115.1" r=".48" fill="#0e0e0e"/>
<circle cx="86.1" cy="115.1" r=".48" fill="none" stroke="#0e0e0e" stroke-width=".21"/>
<path d="M96.3 115.1h-10.1v17.8h3.8" fill="none" stroke="#0e0e0e" stroke-width=".25"/>
<circle cx="86.1" cy="115.1" r=".48" fill="#0e0e0e"/>
<circle cx="86.1" cy="115.1" r=".48" fill="none" stroke="#0e0e0e" stroke-width=".21"/>
<path d="M153.6 127.8l10.2 5.1-10.2 5.1zM153.6 125.3l1.5 3.3M154.6 130.4h1.5M154.6 135.5h1.5M155.4 134.7v1.5M158.7 127.8v2.6M158.7 135.5v2.5" fill="none" stroke="#1c1c1c" stroke-width=".25"/>
<path d="M163.8 132.9h5.1" fill="none" stroke="#000" stroke-width=".25"/>
<path d="M163.8 132.4l1.5 .5-1.5 .5z" fill="#fcfcfc"/>
<path d="M163.8 132.4l1.5 .5-1.5 .5z" fill="none" stroke="#000" stroke-width=".21"/>
<path d="M148.5 135.5h5.1M158.7 138v5.1" fill="none" stroke="#000" stroke-width=".25"/>
<path d="M152.1 135l1.5 .5-1.5 .5z" fill="#fcfcfc"/>
<path d="M152.1 135l1.5 .5-1.5 .5z" fill="none" stroke="#000" stroke-width=".21"/>
<path d="M148.5 130.4h5.1" fill="none" stroke="#000" stroke-width=".25"/>
<path d="M152.1 129.9l1.5 .5-1.5 .5z" fill="#fcfcfc"/>
<path d="M152.1 129.9l1.5 .5-1.5 .5z" fill="none" stroke="#000" stroke-width=".21"/>
<path d="M148.5 125.3h5.1" fill="none" stroke="#000" stroke-width=".25"/>
<path d="M152.1 124.8l1.5 .5-1.5 .5z" fill="#fcfcfc"/>
<path d="M152.1 124.8l1.5 .5-1.5 .5z" fill="none" stroke="#000" stroke-width=".21"/>
<path d="M154.9 112.6h2.5M156.1 102.4h2.6M161.2 102.4h2.6M162.5 112.6h2.6M158.7 122.8v5" fill="none" stroke="#000" stroke-width=".25"/>
<path d="M157.4 112.6h1l.3-.5 .5 1 .5-1 .5 1 .5-1 .5 1 .3-.5h1M158.7 102.4h.7M159.4 100.4v4M160.4 100.4v4M160.4 102.4h.8" fill="none" stroke="#1c1c1c" stroke-width=".25"/>
<path d="M156.1 102.4h-7.6v10.2" fill="none" stroke="#0e0e0e" stroke-width=".25"/>
<circle cx="148.5" cy="112.5" r=".49" fill="#0e0e0e"/>
<circle cx="148.5" cy="112.5" r=".49" fill="none" stroke="#0e0e0e" stroke-width=".21"/>
<path d="M163.8 102.4h7.6v10.2" fill="none" stroke="#0e0e0e" stroke-width=".25"/>
<circle cx="171.4" cy="112.5" r=".49" fill="#0e0e0e"/>
<circle cx="171.4" cy="112.5" r=".49" fill="none" stroke="#0e0e0e" stroke-width=".21"/>
<path d="M157.4 120.2h2.5M158.7 120.2v2.6M156.1 145.6h5.1M156.9 146.4h3.5M157.6 147.2h2.1M158.4 147.9h.5M158.7 143.1v2.5" fill="none" stroke="#262626" stroke-width=".25"/>
<path d="M131.9 112.6h1.3M143.4 112.6h1.3M133.2 135.5h15.3" fill="none" stroke="#0e0e0e" stroke-width=".25"/>
<path d="M133.2 112.6h2.6M140.9 112.6h2.5" fill="none" stroke="#000" stroke-width=".25"/>
<path d="M135.8 112.6h1l.3-.5 .5 1 .5-1 .5 1 .5-1 .5 1 .3-.5h1" fill="none" stroke="#1c1c1c" stroke-width=".25"/>
<circle cx="144.7" cy="112.5" r=".49" fill="#0e0e0e"/>
<circle cx="144.7" cy="112.5" r=".49" fill="none" stroke="#0e0e0e" stroke-width=".21"/>
<path d="M154.9 112.6h-10.2v17.8h3.8" fill="none" stroke="#0e0e0e" stroke-width=".25"/>
<circle cx="144.7" cy="112.5" r=".49" fill="#0e0e0e"/>
<circle cx="144.7" cy="112.5" r=".49" fill="none" stroke="#0e0e0e" stroke-width=".21"/>
<path d="M135.8 122.8h2.5M137.1 122.8v2.5M134.5 148.2h5.1M135.3 148.9h3.5M136 149.7h2.1M136.8 150.5h.5M137.1 145.6v2.6" fill="none" stroke="#262626" stroke-width=".25"/>
<path d="M137.1 125.3v2.5M137.1 132.9v2.6" fill="none" stroke="#000" stroke-width=".25"/>
<circle cx="137" cy="135.4" r=".48" fill="#0e0e0e"/>
<circle cx="137" cy="135.4" r=".48" fill="none" stroke="#0e0e0e" stroke-width=".21"/>
<path d="M137.1 127.8v1.1l.5 .2-1 .5 1 .5-1 .5 1 .5-1 .6 .5 .2v1" fill="none" stroke="#1c1c1c" stroke-width=".25"/>
<circle cx="137" cy="135.4" r=".48" fill="#0e0e0e"/>
<circle cx="137" cy="135.4" r=".48" fill="none" stroke="#0e0e0e" stroke-width=".21"/>
<path d="M137.1 135.5v2.5" fill="none" stroke="#000" stroke-width=".25"/>
<circle cx="137" cy="135.4" r=".48" fill="#0e0e0e"/>
<circle cx="137" cy="135.4" r=".48" fill="none" stroke="#0e0e0e" stroke-width=".21"/>
<path d="M137.1 143.1v2.5" fill="none" stroke="#000" stroke-width=".25"/>
<path d="M137.1 138v1l.5 .3-1 .5 1 .5-1 .5 1 .5-1 .5 .5 .3v1" fill="none" stroke="#1c1c1c" stroke-width=".25"/>
<circle cx="137" cy="135.4" r=".48" fill="#0e0e0e"/>
<circle cx="137" cy="135.4" r=".48" fill="none" stroke="#0e0e0e" stroke-width=".21"/>
<path d="M165.1 112.6h11.4v20.3h-7.6" fill="none" stroke="#0e0e0e" stroke-width=".25"/>
<circle cx="176.5" cy="132.9" r=".49" fill="#0e0e0e"/>
<circle cx="176.5" cy="132.9" r=".49" fill="none" stroke="#0e0e0e" stroke-width=".21"/>
<path d="M127.1 112.3v.5M127.9 111.5v2.1M128.6 110.8v3.5M129.4 110v5.1M129.4 112.6h2.5" fill="none" stroke="#262626" stroke-width=".25"/>
<path d="M176.5 132.9h31.8" fill="none" stroke="#0e0e0e" stroke-width=".25"/>
<circle cx="176.5" cy="132.9" r=".49" fill="#0e0e0e"/>
<circle cx="176.5" cy="132.9" r=".49" fill="none" stroke="#0e0e0e" stroke-width=".21"/>
<path d="M48.3 138h5M49 138.8h3.6M49.8 139.5h2M50.8 135.5v2.5M50.5 140.3h.6" fill="none" stroke="#262626" stroke-width=".25"/>
<circle cx="50.8" cy="135.4" r=".49" fill="#0e0e0e"/>
<circle cx="50.8" cy="135.4" r=".49" fill="none" stroke="#0e0e0e" stroke-width=".21"/>
<path d="M45.7 55.4h5.1M46.5 56.1h3.5M47.2 56.9h2.1M48 57.7h.5M48.3 52.8v2.6" fill="none" stroke="#262626" stroke-width=".25"/>
<circle cx="48.2" cy="52.8" r=".49" fill="#0e0e0e"/>
<circle cx="48.2" cy="52.8" r=".49" fill="none" stroke="#0e0e0e" stroke-width=".21"/>
<path d="M41.7 19.8v2.5" fill="none" stroke="#000" stroke-width=".25"/>
<circle cx="41.6" cy="19.7" r=".49" fill="#0e0e0e"/>
<circle cx="41.6" cy="19.7" r=".49" fill="none" stroke="#0e0e0e" stroke-width=".21"/>
<path d="M41.7 27.4v2.5" fill="none" stroke="#000" stroke-width=".25"/>
<circle cx="41.6" cy="29.9" r=".49" fill="#0e0e0e"/>
<circle cx="41.6" cy="29.9" r=".49" fill="none" stroke="#0e0e0e" stroke-width=".21"/>
<path d="M41.7 22.3v1l.5 .3-1.1 .5 1.1 .5-1.1 .5 1.1 .5-1.1 .5 .6 .3v1" fill="none" stroke="#1c1c1c" stroke-width=".25"/>
<circle cx="41.6" cy="19.7" r=".49" fill="#0e0e0e"/>
<circle cx="41.6" cy="19.7" r=".49" fill="none" stroke="#0e0e0e" stroke-width=".21"/>
<circle cx="41.6" cy="29.9" r=".49" fill="#0e0e0e"/>
<circle cx="41.6" cy="29.9" r=".49" fill="none" stroke="#0e0e0e" stroke-width=".21"/>
<path d="M41.7 33.8v2.5M41.7 41.4v2.5M44.2 102.4v2.5M44.2 110v2.6" fill="none" stroke="#000" stroke-width=".25"/>
<path d="M41.7 36.3v1l.5 .3-1.1 .5 1.1 .5-1.1 .5 1.1 .5-1.1 .5 .6 .3v1" fill="none" stroke="#1c1c1c" stroke-width=".25"/>
<circle cx="44.2" cy="112.5" r=".49" fill="#0e0e0e"/>
<circle cx="44.2" cy="112.5" r=".49" fill="none" stroke="#0e0e0e" stroke-width=".21"/>
<path d="M44.2 104.9v1.1l.5 .2-1 .5 1 .5-1 .5 1 .5-1 .6 .5 .2v1" fill="none" stroke="#1c1c1c" stroke-width=".25"/>
<circle cx="44.2" cy="112.5" r=".49" fill="#0e0e0e"/>
<circle cx="44.2" cy="112.5" r=".49" fill="none" stroke="#0e0e0e" stroke-width=".21"/>
<path d="M44.2 116.4v2.6M44.2 124v2.6" fill="none" stroke="#000" stroke-width=".25"/>
<path d="M44.2 119v1l.5 .2-1 .5 1 .5-1 .6 1 .5-1 .5 .5 .2v1" fill="none" stroke="#1c1c1c" stroke-width=".25"/>
<path d="M47.2 112.6h-3v3.8" fill="none" stroke="#0e0e0e" stroke-width=".25"/>
<circle cx="44.2" cy="112.5" r=".49" fill="#0e0e0e"/>
<circle cx="44.2" cy="112.5" r=".49" fill="none" stroke="#0e0e0e" stroke-width=".21"/>
<path d="M45.5 29.9h2.5M50.5 29.9h2.6" fill="none" stroke="#000" stroke-width=".25"/>
<path d="M48 29.9h.8M48.8 27.9v4.1M49.8 27.9v4.1M49.8 29.9h.7" fill="none" stroke="#1c1c1c" stroke-width=".25"/>
<path d="M45.5 29.9h-3.8v3.9" fill="none" stroke="#0e0e0e" stroke-width=".25"/>
<circle cx="41.6" cy="29.9" r=".49" fill="#0e0e0e"/>
<circle cx="41.6" cy="29.9" r=".49" fill="none" stroke="#0e0e0e" stroke-width=".21"/>
<g fill="none" stroke="#000" stroke-width=".25">
<path d="M252.8 31.2v2.6M252.8 36.3v2.6M64.6 55.4h2.5M69.6 55.4h2.6M123.1 52.8h2.5M128.1 52.8h2.6M47.2 112.6h2.6M52.3 112.6h2.6M254.1 108.8v2.5M254.1 113.8v2.6M67.1 138h2.5M72.2 138h2.5"/>
<path d="M125.6 135.5h2.5M130.7 135.5h2.5"/>
</g>
<g fill="none" stroke="#1c1c1c" stroke-width=".25">
<path d="M250.8 34.5h4M250.8 35.6h4M252.8 33.8v.7M252.8 35.6v.7M67.1 55.4h.8M67.9 53.3v4.1M68.9 53.3v4.1M68.9 55.4h.7M125.6 52.8h.8M126.4 50.8v4.1M127.4 50.8v4.1M127.4 52.8h.7"/>
<path d="M49.8 112.6h.7M50.5 110.5v4.1M51.6 110.5v4.1M51.6 112.6h.7M252 112.1h4.1M252 113.1h4.1M254.1 111.3v.8M254.1 113.1v.7M69.6 138h.8M70.4 136v4M71.4 136v4M71.4 138h.8"/>
<path d="M128.1 135.5h.8M128.9 133.4v4.1M129.9 133.4v4.1M129.9 135.5h.8"/>
</g>
<path d="M53.1 29.9h1.8M107.8 52.8h15.3M110.4 135.5h15.2" fill="none" stroke="#0e0e0e" stroke-width=".25"/>
<g fill="none" stroke="#262626" stroke-width=".25">
<path d="M251.5 28.7h2.6M252.8 28.7v2.5M252.8 38.9v2.5M250.3 41.4h5.1M251 42.2h3.6M251.8 42.9h2M252.6 43.7h.5M251.5 119h5.1M252.3 119.7h3.6M252.8 106.2h2.6M254.1 106.2v2.6M254.1 116.4v2.6"/>
<path d="M253.1 120.5h2M253.8 121.2h.5"/>
</g>
<g font-size="2.3">
<text x="38.2" y="11.7">1</text>
<text x="111.4" y="11.7">2</text>
<text x="184.5" y="11.7">3</text>
<text x="257.6" y="11.7">4</text>
<text x="4" y="34.5">A</text>
<text x="291.4" y="34.5">A</text>
<text x="89.4" y="44.7">5</text>
<text x="97.2" y="45.7" transform="rotate(-90 97.2 45.7)">6</text>
<text x="147.9" y="47.3">4</text>
<text x="147.9" y="42.2">5</text>
<text x="155.7" y="43.2" transform="rotate(-90 155.7 43.2)">6</text>
<text x="89.4" y="49.8">4</text>
<text x="104.8" y="52.4">1</text>
<text x="147.9" y="52.4">3</text>
<text x="163.3" y="49.8">1</text>
<text x="229.3" y="52.4">3</text>
<text x="237.1" y="48.3" transform="rotate(-90 237.1 48.3)">5</text>
<text x="244.7" y="52.4">1</text>
<text x="89.4" y="54.9">3</text>
<text x="155.7" y="58.6" transform="rotate(-90 155.7 58.6)">2</text>
<text x="229.3" y="57.4">4</text>
<text x="244.7" y="57.4">6</text>
<text x="97.2" y="61.1" transform="rotate(-90 97.2 61.1)">2</text>
<text x="237.1" y="63.7" transform="rotate(-90 237.1 63.7)">2</text>
<text x="4" y="82.8">B</text>
<text x="291.5" y="82.8">B</text>
<text x="150.4" y="124.8">5</text>
<text x="158.2" y="125.8" transform="rotate(-90 158.2 125.8)">6</text>
<text x="4" y="131.2">C</text>
<text x="91.9" y="127.4">5</text>
<text x="99.7" y="128.4" transform="rotate(-90 99.7 128.4)">6</text>
<text x="150.4" y="129.9">4</text>
<text x="237.1" y="128.4" transform="rotate(-90 237.1 128.4)">5</text>
<text x="291.5" y="131.2">C</text>
<text x="91.9" y="137.5">3</text>
<text x="91.9" y="132.5">4</text>
<text x="107.3" y="135">1</text>
<text x="150.4" y="135">3</text>
<text x="165.8" y="132.5">1</text>
<text x="229.3" y="132.5">3</text>
<text x="229.3" y="137.5">4</text>
<text x="244.7" y="132.5">1</text>
<text x="244.7" y="137.5">6</text>
<text x="99.7" y="143.8" transform="rotate(-90 99.7 143.8)">2</text>
<text x="158.2" y="141.2" transform="rotate(-90 158.2 141.2)">2</text>
<text x="237.1" y="143.8" transform="rotate(-90 237.1 143.8)">2</text>
<text x="4" y="179.5">D</text>
<text x="201.9" y="178.2">Title</text>
<text x="291.4" y="179.5">D</text>
<text x="201.9" y="185.8">Size</text>
<text x="214.7" y="185.8">Number</text>
<text x="265.6" y="185.8">Revision</text>
<text x="203.2" y="189.7">A4</text>
<text x="201.9" y="193.5">Date:</text>
<text x="201.9" y="196">File:</text>
<text x="213.4" y="196">Charge Amplifier.SchDoc</text>
<text x="213.4" y="193.5">08-Oct-19</text>
<text x="252.8" y="193.5">Sheet</text>
<text x="252.8" y="196">Drawn By:</text>
<text x="260.3" y="193.5">of</text>
<text x="38.2" y="199.8">1</text>
<text x="111.4" y="199.8">2</text>
<text x="184.5" y="199.8">3</text>
<text x="257.6" y="199.8">4</text>
</g>
<g font-size="2.3" fill="#262626">
<text x="36.5" y="16.8">HV BIAS0</text>
<text x="211.2" y="24.6">+5</text>
<text x="226.1" y="25.7">+5</text>
<text x="251.6" y="28.2">+5</text>
<text x="265.6" y="28.2">+5</text>
<text x="60.4" y="33.3">GND</text>
<text x="60.5" y="30.7">GND</text>
<text x="118.9" y="30.7">GND</text>
<text x="96.4" y="39.6">+5</text>
<text x="133.3" y="39.6">+5</text>
<text x="154.9" y="37.1">+5</text>
<text x="73.5" y="42.2">+5</text>
<text x="209.9" y="42.4">GND</text>
<text x="224.9" y="43.5">GND</text>
<text x="236.3" y="42.2">+5</text>
<text x="250.3" y="46">GND</text>
<text x="264.3" y="46">GND</text>
<text x="53.1" y="49.8">SiPmSig0</text>
<text x="221" y="52.4">CH0</text>
<text x="278.3" y="49.8">LVDS0+</text>
<text x="45.8" y="60">GND</text>
<text x="278.3" y="60">LVDS0-</text>
<text x="95.2" y="70.1">GND</text>
<text x="132" y="70.1">GND</text>
<text x="153.7" y="67.6">GND</text>
<text x="72.3" y="72.7">GND</text>
<text x="235.1" y="72.7">GND</text>
<text x="209.1" y="93.5" transform="rotate(-90 209.1 93.5)">CH0_LEVEL</text>
<text x="39.1" y="98.1">HV BIAS1</text>
<text x="211.2" y="104.7">+5</text>
<text x="227.5" y="104.5">+5</text>
<text x="252.9" y="105.7">+5</text>
<text x="60.5" y="113.4">GND</text>
<text x="121.4" y="113.4">GND</text>
<text x="265.6" y="108.3">+5</text>
<text x="62.9" y="115.9">GND</text>
<text x="157.5" y="119.7">+5</text>
<text x="76.1" y="124.8">+5</text>
<text x="99" y="122.3">+5</text>
<text x="135.8" y="122.3">+5</text>
<text x="209.9" y="122.5">GND</text>
<text x="226.2" y="122.3">GND</text>
<text x="236.3" y="122.3">+5</text>
<text x="251.6" y="123.5">GND</text>
<text x="264.3" y="126.1">GND</text>
<text x="278.3" y="129.9">LVDS1+</text>
<text x="54.4" y="132.5">SiPmSig1</text>
<text x="222.3" y="132.5">CH1</text>
<text x="48.3" y="142.6">GND</text>
<text x="278.3" y="140.1">LVDS1-</text>
<text x="74.8" y="155.3">GND</text>
<text x="97.7" y="152.8">GND</text>
<text x="134.6" y="152.8">GND</text>
<text x="156.2" y="150.2">GND</text>
<text x="235.1" y="152.8">GND</text>
<text x="209.1" y="173.6" transform="rotate(-90 209.1 173.6)">CH1_LEVEL</text>
</g>
<g font-size="2.3" fill="#0e0e0e">
<text x="155.9" y="17">C1</text>
<text x="97.4" y="19.6">C2</text>
<text x="207" y="18">ADDITIONAL HYSTERESIS VOD=350mV then Vhys=VodRfb/(Rfb+Rb)+4.5mV</text>
<text x="226.1" y="23.1">with 3k01 and 3k01 approx 125mV</text>
<text x="42.4" y="24.1">R1</text>
<text x="42.4" y="26.7">10K</text>
<text x="50.6" y="29.5">C3</text>
<text x="97.4" y="26.7">DNP</text>
<text x="133" y="28.7">R2</text>
<text x="154.6" y="28.7">R3</text>
<text x="155.9" y="24.1">DNP</text>
<text x="48" y="34.5">100nF</text>
<text x="74.5" y="31.2">R4</text>
<text x="74.5" y="35.3">8k06</text>
<text x="96.1" y="31.2">R5</text>
<text x="96.1" y="35.3">80k6</text>
<text x="133" y="32.8">8k06</text>
<text x="154.6" y="32.8">80k6</text>
<text x="214.7" y="32">C4</text>
<text x="214.7" y="34.5">100n</text>
<text x="229.7" y="33">C5</text>
<text x="229.7" y="35.6">100n</text>
<text x="255.1" y="35.6">C37</text>
<text x="269.1" y="35.6">C6</text>
<text x="9.9" y="38.4">to be tuned when in production</text>
<text x="42.4" y="38.1">R6</text>
<text x="42.4" y="40.6">10K</text>
<text x="48" y="37.1">100.0 V</text>
<text x="166.8" y="41.9">U1</text>
<text x="210.1" y="37.8">100nF</text>
<text x="255.1" y="38.1">100n</text>
<text x="269.4" y="38.4">1uF</text>
<text x="35" y="46.5">J1</text>
<text x="43" y="43.5">100V</text>
<text x="108.3" y="44.5">U2</text>
<text x="108.3" y="47">LTC6268IS6-10</text>
<text x="135.3" y="47">R7</text>
<text x="166.8" y="44.5">LTC6268IS6-10</text>
<text x="66.8" y="52.6">C8</text>
<text x="75.5" y="49.6">R8</text>
<text x="75.5" y="52.1">20K</text>
<text x="125.4" y="50.1">C7</text>
<text x="135.3" y="49.6">20K</text>
<text x="210.6" y="51.6">R9</text>
<text x="248.2" y="49.6">U3</text>
<text x="248.2" y="52.1">LTC6754ISC6</text>
<text x="21.3" y="57.4">U.FL-R-SMT-1(10)</text>
<text x="64.6" y="60">1nF</text>
<text x="75.5" y="59.7">R12</text>
<text x="123.1" y="57.4">1nF</text>
<text x="123.1" y="60">100.0 V</text>
<text x="135.3" y="57.2">R11</text>
<text x="135.3" y="59.7">20K</text>
<text x="210.6" y="55.7">0</text>
<text x="269.1" y="54.7">R10</text>
<text x="269.1" y="57.2">100</text>
<text x="63.3" y="62.5">100.0 V</text>
<text x="75.5" y="62.3">20K</text>
<text x="98.9" y="62.5">check stability with this big cap drive</text>
<text x="211.6" y="67.4">R13</text>
<text x="211.6" y="69.9">3k01</text>
<text x="126.9" y="74">detecting negative pulses on 2.5volt bias</text>
<text x="234.8" y="75.7">R14</text>
<text x="234.8" y="79.8">3k01</text>
<text x="158.5" y="99.7">C9</text>
<text x="207" y="98.1">ADDITIONAL HYSTERESIS VOD=350mV then Vhys=VodRfb/(Rfb+Rb)+4.5mV</text>
<text x="229.9" y="101.9">with 3k01 and 3k01 approx 125mV</text>
<text x="45" y="106.8">R15</text>
<text x="99.9" y="102.2">C10</text>
<text x="158.5" y="106.8">DNP</text>
<text x="45" y="109.3">10K</text>
<text x="51.9" y="112.1">C11</text>
<text x="77" y="113.9">R18</text>
<text x="98.7" y="113.9">R19</text>
<text x="99.9" y="109.3">DNP</text>
<text x="135.5" y="111.3">R16</text>
<text x="157.2" y="111.3">R17</text>
<text x="214.7" y="112.1">C12</text>
<text x="230.9" y="111.8">C13</text>
<text x="256.4" y="113.1">C23</text>
<text x="50.6" y="117.2">100nF</text>
<text x="50.6" y="119.7">100.0 V</text>
<text x="77" y="117.9">8k06</text>
<text x="98.7" y="117.9">80k6</text>
<text x="135.5" y="115.4">8k06</text>
<text x="157.2" y="115.4">80k6</text>
<text x="214.7" y="114.6">100n</text>
<text x="230.9" y="114.4">100n</text>
<text x="256.4" y="115.7">100n</text>
<text x="269.1" y="115.7">C14</text>
<text x="269.4" y="118.4">1uF</text>
<text x="11.1" y="122.3">to be tuned when in production</text>
<text x="45" y="120.7">R20</text>
<text x="45" y="123.3">10K</text>
<text x="169.4" y="124.5">U4</text>
<text x="37.6" y="129.2">J2</text>
<text x="45.5" y="126.1">100V</text>
<text x="110.9" y="127.1">U5</text>
<text x="110.9" y="129.7">LTC6268IS6-10</text>
<text x="137.8" y="129.7">R21</text>
<text x="169.4" y="127.1">LTC6268IS6-10</text>
<text x="210.6" y="131.7">R22</text>
<text x="248.2" y="129.7">U6</text>
<text x="69.4" y="135.3">C16</text>
<text x="78.1" y="132.2">R23</text>
<text x="78.1" y="134.7">20K</text>
<text x="127.9" y="132.7">C15</text>
<text x="137.8" y="132.2">20K</text>
<text x="210.6" y="135.8">0</text>
<text x="248.2" y="132.2">LTC6754ISC6</text>
<text x="269.1" y="134.7">R24</text>
<text x="269.1" y="137.3">100</text>
<text x="23.9" y="140.1">U.FL-R-SMT-1(10)</text>
<text x="67.1" y="142.6">1nF</text>
<text x="78.1" y="142.4">R26</text>
<text x="125.6" y="140.1">1nF</text>
<text x="125.6" y="142.6">100.0 V</text>
<text x="137.8" y="139.8">R25</text>
<text x="137.8" y="142.4">20K</text>
<text x="67.1" y="145.2">100.0 V</text>
<text x="78.1" y="144.9">20K</text>
<text x="101.5" y="145.2">check stability with this big cap drive</text>
<text x="211.6" y="147.4">R27</text>
<text x="211.6" y="150">3k01</text>
<text x="234.8" y="155.8">R28</text>
<text x="129.5" y="156.6">detecting negative pulses on 2.5volt bias</text>
<text x="234.8" y="159.9">3k01</text>
</g>
</svg>
